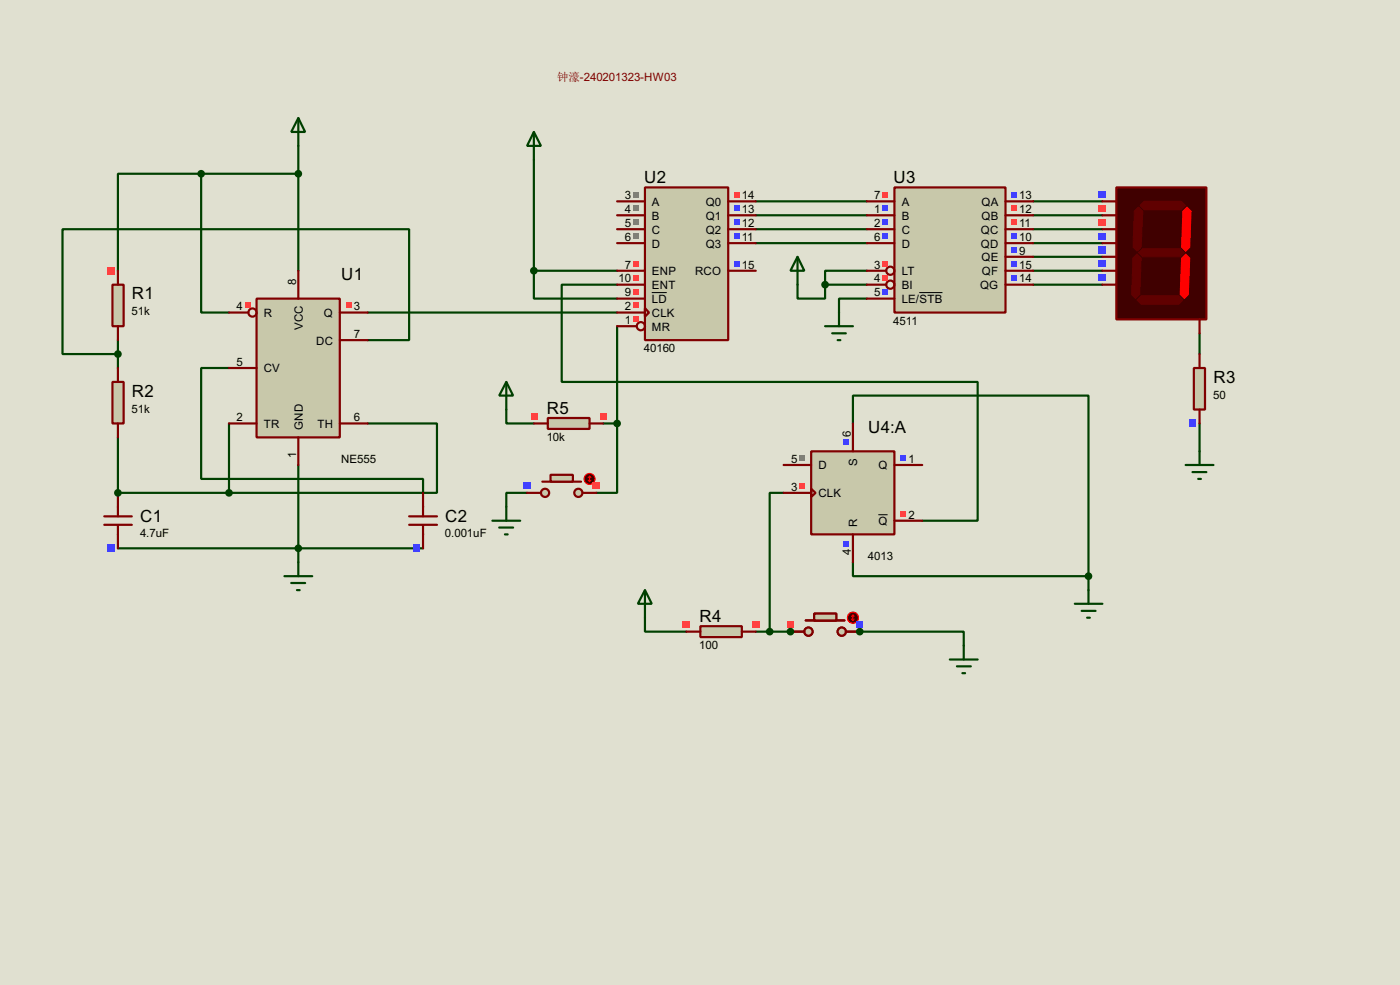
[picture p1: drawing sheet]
<svg xmlns="http://www.w3.org/2000/svg" width="256mm" height="180mm" viewBox="0 0 256 180" stroke-linecap="round" stroke-linejoin="round" font-family="sans-serif">
<path d="M0 0h256.5v180.3h-256.5z" fill="#e0e0d0"/>
<path d="M36.9 31.8v25.4h5.1M36.9 31.8h-15.3v17.8M36.9 31.8h17.8M54.7 26.7v22.9M21.6 62.3v5.1M42 67.4h-5.1v20.3h40.6v2.5M67.4 62.3h7.6v-20.3h-63.5v22.8h10.1M21.6 80.1v10.1M54.7 85.1v17.8M21.6 100.4h55.9" fill="none" stroke="#004000" stroke-width=".4"/>
<circle cx="21.6" cy="90.2" r=".2" fill="#004000"/>
<g fill="none" stroke="#004000" stroke-width=".4">
<path d="M97.8 29.3v20.3M138.5 36.9h20.3M138.5 39.4h20.3M67.4 57.2h45.7M97.8 49.6v5.1h15.3M97.8 49.6h15.3M113.1 52.1h-10.2v17.8h76.2v25.4h-10.1M138.5 42h20.3M138.5 44.5h20.3M146.1 52.1v2.6h5.1v-2.6M151.2 52.1h7.6M158.8 49.6h-7.6v2.5"/>
<path d="M158.8 54.7h-5.1v2.5M42 77.5v12.7M67.4 77.5h12.7v12.7h-38.1M156.3 77.5v-5.1h43.1v33.1M219.8 77.5v5.1M21.6 90.2h20.4M156.3 102.9v2.6h43.1M199.4 105.5v2.5"/>
</g>
<circle cx="157.5" cy="115.6" r=".2" fill="#004000"/>
<path d="M157.5 115.6h19.1v2.6" fill="none" stroke="#004000" stroke-width=".4"/>
<circle cx="144.8" cy="115.6" r=".2" fill="#004000"/>
<g fill="none" stroke="#004000" stroke-width=".4">
<path d="M189.3 36.9h12.7M189.3 39.4h12.7M113.1 59.7v17.8M189.3 42h12.7M189.3 44.5h12.7M189.3 47h12.7M189.3 49.6h12.7M189.3 52.1h12.7M92.8 75v2.5h5M110.5 77.5h2.6M113.1 77.5v12.7h-3.8M219.8 61v3.8"/>
<path d="M96.6 90.2h-3.8v2.6M143.6 90.2h-2.6v25.4M118.2 113.1v2.5h7.6M138.5 115.6h6.3"/>
</g>
<path d="M47 54.7h15.3v25.4h-15.3z" fill="#c8c8aa" stroke="#800000" stroke-width=".4"/>
<g fill="none" stroke="#800000" stroke-width=".4">
<path d="M42 57.2h3.5M54.7 49.6v5.1M62.3 57.2h5.1M42 77.5h5M42 67.4h5M62.3 62.3h5.1M62.3 77.5h5.1M54.7 80.1v5"/>
<circle cx="46.2" cy="57.2" r=".75"/>
</g>
<g fill="#ff4040">
<path d="M44.9 55.4h1v1h-1z"/>
<path d="M63.4 55.4h1v1h-1z"/>
</g>
<path d="M20.6 52.1h2.1v7.6h-2.1z" fill="#c8c8aa" stroke="#800000" stroke-width=".4"/>
<path d="M21.6 49.6v2.5M21.6 59.7v2.6" fill="none" stroke="#800000" stroke-width=".4"/>
<path d="M19.7 48.9h1.3v1.3h-1.3z" fill="#ff4040"/>
<path d="M20.6 69.9h2.1v7.6h-2.1z" fill="#c8c8aa" stroke="#800000" stroke-width=".4"/>
<path d="M21.6 67.4v2.5M21.6 77.5v2.6M19.1 94.5h5.1M19.1 96.1h5.1M21.6 90.2v4.3M21.6 96.1v4.3" fill="none" stroke="#800000" stroke-width=".4"/>
<g fill="#004000" stroke="#004000" stroke-width=".4">
<circle cx="21.6" cy="64.8" r=".5"/>
<circle cx="54.6" cy="31.8" r=".5"/>
<circle cx="36.8" cy="31.8" r=".5"/>
</g>
<path d="M54.7 21.6l1.2 2.6h-2.5zM54.7 21.6v5.1" fill="none" stroke="#004000" stroke-width=".4"/>
<path d="M19.7 99.7h1.3v1.3h-1.3z" fill="#4040ff"/>
<path d="M75 96.1h5.1M75 94.5h5.1M77.5 90.2v4.3M77.5 96.1v4.3" fill="none" stroke="#800000" stroke-width=".4"/>
<path d="M75.6 99.7h1.3v1.3h-1.3z" fill="#4040ff"/>
<path d="M52.1 105.5h5.1M53.4 106.7h2.5M54.4 108h.5M54.7 102.9v2.6" fill="none" stroke="#004000" stroke-width=".4"/>
<g fill="#004000" stroke="#004000" stroke-width=".4">
<circle cx="54.6" cy="100.4" r=".5"/>
<circle cx="21.6" cy="90.2" r=".5"/>
<circle cx="41.9" cy="90.2" r=".5"/>
</g>
<path d="M118.2 34.3h15.2v28h-15.2z" fill="#c8c8aa" stroke="#800000" stroke-width=".4"/>
<g fill="none" stroke="#800000" stroke-width=".4">
<path d="M113.1 36.9h5.1M113.1 39.4h5.1M133.4 36.9h5.1M133.4 39.4h5.1M113.1 42h5.1M113.1 44.5h5.1M113.1 49.6h5.1M113.1 52.1h5.1M113.1 54.7h5.1M113.1 57.2h5.1M113.1 59.7h3.5M118.2 56.4l.7 .8-.7 .8z"/>
<path d="M133.4 42h5.1M133.4 44.5h5.1M133.4 49.6h5.1"/>
<circle cx="117.4" cy="59.7" r=".75"/>
</g>
<path d="M119.4 53.6h2.8" fill="none" stroke="#000" stroke-width=".18"/>
<g fill="#808080">
<path d="M116 35.1h1v1h-1z"/>
<path d="M116 37.6h1v1.1h-1z"/>
<path d="M116 40.2h1v1h-1z"/>
<path d="M116 42.7h1v1h-1z"/>
</g>
<g fill="#ff4040">
<path d="M116 47.8h1v1h-1z"/>
<path d="M116 50.3h1v1.1h-1z"/>
<path d="M116 52.9h1v1h-1z"/>
<path d="M116 55.4h1v1h-1z"/>
<path d="M116 58h1v1h-1z"/>
<path d="M134.5 35.1h1.1v1h-1.1z"/>
</g>
<g fill="#4040ff">
<path d="M134.5 37.6h1.1v1.1h-1.1z"/>
<path d="M134.5 40.2h1.1v1h-1.1z"/>
<path d="M134.5 42.7h1.1v1h-1.1z"/>
<path d="M134.5 47.8h1.1v1h-1.1z"/>
</g>
<path d="M163.9 34.3h20.3v22.9h-20.3z" fill="#c8c8aa" stroke="#800000" stroke-width=".4"/>
<g fill="none" stroke="#800000" stroke-width=".4">
<path d="M158.8 36.9h5.1M158.8 39.4h5.1M184.2 36.9h5.1M184.2 39.4h5.1M158.8 42h5.1M158.8 44.5h5.1M158.8 49.6h3.6M158.8 52.1h3.6M158.8 54.7h5.1M184.2 42h5.1M184.2 44.5h5.1M184.2 49.6h5.1"/>
<path d="M184.2 52.1h5.1M184.2 47h5.1"/>
<circle cx="163.1" cy="52.1" r=".75"/>
<circle cx="163.1" cy="49.6" r=".75"/>
</g>
<path d="M168.4 53.6h4.3" fill="none" stroke="#000" stroke-width=".18"/>
<path d="M161.7 35.1h1v1h-1z" fill="#ff4040"/>
<g fill="#4040ff">
<path d="M161.7 37.6h1v1.1h-1z"/>
<path d="M161.7 40.2h1v1h-1z"/>
<path d="M161.7 42.7h1v1h-1z"/>
</g>
<g fill="#ff4040">
<path d="M161.7 47.8h1v1h-1z"/>
<path d="M161.7 50.3h1v1.1h-1z"/>
</g>
<g fill="#4040ff">
<path d="M161.7 52.9h1v1h-1z"/>
<path d="M185.3 35.1h1.1v1h-1.1z"/>
</g>
<g fill="#ff4040">
<path d="M185.3 37.6h1.1v1.1h-1.1z"/>
<path d="M185.3 40.2h1.1v1h-1.1z"/>
</g>
<g fill="#4040ff">
<path d="M185.3 42.7h1.1v1h-1.1z"/>
<path d="M185.3 45.3h1.1v1h-1.1z"/>
<path d="M185.3 47.8h1.1v1h-1.1z"/>
<path d="M185.3 50.3h1.1v1.1h-1.1z"/>
</g>
<path d="M97.8 24.2l1.3 2.5h-2.5zM97.8 24.2v5.1M146.1 47l1.3 2.6h-2.6zM146.1 47v5.1M151.2 59.7h5.1M153.7 57.2v2.5M152.5 61h2.5M153.5 62.3h.5" fill="none" stroke="#004000" stroke-width=".4"/>
<g fill="#004000" stroke="#004000" stroke-width=".4">
<circle cx="97.8" cy="49.6" r=".5"/>
<circle cx="151.1" cy="52.1" r=".5"/>
</g>
<path d="M148.6 82.6h15.3v15.2h-15.3z" fill="#c8c8aa" stroke="#800000" stroke-width=".4"/>
<path d="M156.3 77.5v5.1M143.6 85.1h5M143.6 90.2h5M148.6 89.5l.8 .7-.8 .8zM156.3 97.8v5.1M163.9 85.1h5.1M163.9 95.3h5.1" fill="none" stroke="#800000" stroke-width=".4"/>
<path d="M160.9 94.2h1.7" fill="none" stroke="#000" stroke-width=".18"/>
<path d="M146.5 83.4h1v1h-1z" fill="#808080"/>
<path d="M165 83.4h1v1h-1z" fill="#4040ff"/>
<g fill="#ff4040">
<path d="M146.5 88.4h1v1.1h-1z"/>
<path d="M165 93.5h1v1h-1z"/>
</g>
<g fill="#4040ff">
<path d="M154.5 99h1v1h-1z"/>
<path d="M154.5 80.4h1v1.1h-1z"/>
</g>
<path d="M196.9 110.5h5.1M198.2 111.8h2.5M199.2 113.1h.5M199.4 108v2.5" fill="none" stroke="#004000" stroke-width=".4"/>
<circle cx="199.4" cy="105.5" r=".5" fill="#004000" stroke="#004000" stroke-width=".4"/>
<path d="M218.7 67.4h2.1v7.6h-2.1z" fill="#c8c8aa" stroke="#800000" stroke-width=".4"/>
<path d="M219.8 64.8v2.6M219.8 75v2.5" fill="none" stroke="#800000" stroke-width=".4"/>
<path d="M217.9 76.9h1.2v1.3h-1.2z" fill="#4040ff"/>
<path d="M217.2 85.1h5.1M218.5 86.4h2.5M219.5 87.7h.5M219.8 82.6v2.5" fill="none" stroke="#004000" stroke-width=".4"/>
<path d="M128.3 114.6h7.6v2h-7.6z" fill="#c8c8aa" stroke="#800000" stroke-width=".4"/>
<path d="M125.8 115.6h2.5M135.9 115.6h2.6" fill="none" stroke="#800000" stroke-width=".4"/>
<g fill="#ff4040">
<path d="M125.1 113.7h1.3v1.3h-1.3z"/>
<path d="M137.8 113.7h1.3v1.3h-1.3z"/>
</g>
<g fill="#c8c8aa" stroke="#800000" stroke-width=".4">
<circle cx="154.2" cy="115.6" r=".75"/>
<circle cx="148.1" cy="115.6" r=".75"/>
</g>
<path d="M147.6 113.6h7.1" fill="none" stroke="#800000" stroke-width=".4"/>
<path d="M149.2 112.3h4v1.3h-4z" fill="#c8c8aa" stroke="#800000" stroke-width=".4"/>
<path d="M144.8 115.6h2.6M155 115.6h2.5" fill="none" stroke="#800000" stroke-width=".4"/>
<circle cx="156.2" cy="113.1" r="1" fill="#400000" stroke="#f00" stroke-width=".2"/>
<path d="M156 113.3l.3 .3M156.3 112.6v1M156.3 112.6l-.3 .2M156.3 112.6l.2 .2M156.5 113.3l-.2 .3" fill="none" stroke="#f00" stroke-width=".2"/>
<path d="M144.2 113.7h1.3v1.3h-1.3z" fill="#ff4040"/>
<path d="M156.9 113.7h1.3v1.3h-1.3z" fill="#4040ff"/>
<g fill="#c8c8aa" stroke="#800000" stroke-width=".4">
<circle cx="154.2" cy="115.6" r=".75"/>
<circle cx="148.1" cy="115.6" r=".75"/>
</g>
<path d="M147.6 113.6h7.1" fill="none" stroke="#800000" stroke-width=".4"/>
<path d="M149.2 112.3h4v1.3h-4z" fill="#c8c8aa" stroke="#800000" stroke-width=".4"/>
<path d="M144.8 115.6h2.6M155 115.6h2.5" fill="none" stroke="#800000" stroke-width=".4"/>
<circle cx="156.2" cy="113.1" r="1" fill="#400000" stroke="#f00" stroke-width=".2"/>
<path d="M156 113.3l.3 .3M156.3 112.6v1M156.3 112.6l-.3 .2M156.3 112.6l.2 .2M156.5 113.3l-.2 .3" fill="none" stroke="#f00" stroke-width=".2"/>
<path d="M144.2 113.7h1.3v1.3h-1.3z" fill="#ff4040"/>
<path d="M156.9 113.7h1.3v1.3h-1.3z" fill="#4040ff"/>
<path d="M118.2 108l1.2 2.5h-2.5zM118.2 108v5.1M176.6 118.2v2.5M174 120.7h5.1M175.3 122h2.6M176.3 123.2h.5" fill="none" stroke="#004000" stroke-width=".4"/>
<g fill="#004000" stroke="#004000" stroke-width=".4">
<circle cx="157.5" cy="115.6" r=".5"/>
<circle cx="144.8" cy="115.6" r=".5"/>
<circle cx="141" cy="115.6" r=".5"/>
</g>
<path d="M100.4 76.5h7.6v2h-7.6z" fill="#c8c8aa" stroke="#800000" stroke-width=".4"/>
<path d="M97.8 77.5h2.6M108 77.5h2.5" fill="none" stroke="#800000" stroke-width=".4"/>
<g fill="#ff4040">
<path d="M97.2 75.6h1.3v1.3h-1.3z"/>
<path d="M109.9 75.6h1.3v1.3h-1.3z"/>
</g>
<g fill="#c8c8aa" stroke="#800000" stroke-width=".4">
<circle cx="105.9" cy="90.2" r=".75"/>
<circle cx="99.8" cy="90.2" r=".75"/>
</g>
<path d="M99.4 88.2h7.1" fill="none" stroke="#800000" stroke-width=".4"/>
<path d="M100.9 86.9h4.1v1.3h-4.1z" fill="#c8c8aa" stroke="#800000" stroke-width=".4"/>
<path d="M96.6 90.2h2.5M106.7 90.2h2.6" fill="none" stroke="#800000" stroke-width=".4"/>
<circle cx="108" cy="87.7" r="1" fill="#400000" stroke="#f00" stroke-width=".2"/>
<path d="M107.8 87.9l.2 .3M108 87.2v1M108 87.2l-.2 .2M108 87.2l.3 .2M108.3 87.9l-.3 .3" fill="none" stroke="#f00" stroke-width=".2"/>
<path d="M95.9 88.3h1.3v1.3h-1.3z" fill="#4040ff"/>
<path d="M108.6 88.3h1.3v1.3h-1.3z" fill="#ff4040"/>
<circle cx="113" cy="77.5" r=".5" fill="#004000" stroke="#004000" stroke-width=".4"/>
<path d="M92.8 69.9l1.2 2.5h-2.5zM92.8 69.9v5.1M90.2 95.3h5.1M91.5 96.6h2.5M92.5 97.8h.5M92.8 92.8v2.5" fill="none" stroke="#004000" stroke-width=".4"/>
<path d="M204.5 34.3h16.5v24.2h-16.5z" fill="#400000" stroke="#800000" stroke-width=".4"/>
<g fill="#600000" stroke="#600000" stroke-width=".18">
<path d="M208.8 37.6l.8-.7h6.9l.7 .7-.7 .8h-6.9z" fill-rule="evenodd"/>
<path d="M208.3 54.9l.8-.7h6.9l.7 .7-.7 .8h-6.9z" fill-rule="evenodd"/>
<path d="M208.3 46.5l.8 .8-.3 6.6-.7 .8-.8-.8 .3-6.6z" fill-rule="evenodd"/>
<path d="M208.6 37.9l.8 .8-.3 6.6-.8 .7-.7-.7 .2-6.6z" fill-rule="evenodd"/>
<path d="M208.6 46.3l.8-.8h6.8l.8 .8-.8 .7h-6.8z" fill-rule="evenodd"/>
</g>
<g fill="#f00" stroke="#f00" stroke-width=".18">
<path d="M216.7 38.7l.8-.8 .7 .8-.2 6.6-.8 .7-.7-.7z" fill-rule="evenodd"/>
<path d="M216.5 47.3l.7-.8 .8 .8-.3 6.6-.7 .8-.8-.8z" fill-rule="evenodd"/>
</g>
<path d="M202 36.9h2.5M202 39.4h2.5M202 42h2.5M202 44.5h2.5M202 47h2.5M202 49.6h2.5M202 52.1h2.5M219.8 58.5v2.5" fill="none" stroke="#800000" stroke-width=".4"/>
<path d="M201.3 35h1.3v1.2h-1.3z" fill="#4040ff"/>
<g fill="#ff4040">
<path d="M201.3 37.5h1.3v1.3h-1.3z"/>
<path d="M201.3 40.1h1.3v1.2h-1.3z"/>
</g>
<g fill="#4040ff">
<path d="M201.3 42.6h1.3v1.3h-1.3z"/>
<path d="M201.3 45.1h1.3v1.3h-1.3z"/>
<path d="M201.3 47.7h1.3v1.2h-1.3z"/>
<path d="M201.3 50.2h1.3v1.3h-1.3z"/>
</g>
<g font-size="3.5">
<text x="118" y="33.5">U2</text>
<text x="163.7" y="33.5">U3</text>
<text x="62.5" y="51.3">U1</text>
<text x="24.2" y="54.8">R1</text>
<text x="222.3" y="70.1">R3</text>
<text x="24.2" y="72.6">R2</text>
<text x="100.2" y="75.7">R5</text>
<text x="159.1" y="79.3">U4:A</text>
<text x="25.7" y="95.5">C1</text>
<text x="81.6" y="95.5">C2</text>
<text x="128.2" y="113.8">R4</text>
</g>
<g font-size="2.4">
<text x="114.5" y="36.5">3</text>
<text x="114.5" y="39">4</text>
<text x="114.5" y="41.6">5</text>
<text x="119.4" y="37.7">A</text>
<text x="119.4" y="40.2">B</text>
<text x="129.3" y="37.7">Q0</text>
<text x="129.3" y="40.2">Q1</text>
<text x="135.9" y="36.5">14</text>
<text x="135.9" y="39">13</text>
<text x="135.9" y="41.6">12</text>
<text x="160.2" y="36.5">7</text>
<text x="160.2" y="39">1</text>
<text x="160.2" y="41.6">2</text>
<text x="165.2" y="37.7">A</text>
<text x="165.2" y="40.2">B</text>
<text x="179.8" y="37.7">QA</text>
<text x="179.8" y="40.2">QB</text>
<text x="186.7" y="36.5">13</text>
<text x="186.7" y="39">12</text>
<text x="186.7" y="41.6">11</text>
<text x="114.5" y="44.1">6</text>
<text x="119.4" y="42.7">C</text>
<text x="119.4" y="45.3">D</text>
<text x="129.3" y="42.7">Q2</text>
<text x="129.3" y="45.3">Q3</text>
<text x="135.9" y="44.1">11</text>
<text x="160.2" y="44.1">6</text>
<text x="165.2" y="42.7">C</text>
<text x="165.2" y="45.3">D</text>
<text x="179.7" y="42.7">QC</text>
<text x="179.7" y="45.3">QD</text>
<text x="179.8" y="47.8">QE</text>
<text x="186.7" y="44.1">10</text>
<text x="186.7" y="46.6">9</text>
<text x="54.2" y="52.1" transform="rotate(-90 54.2 52.1)">8</text>
<text x="113.3" y="51.7">10</text>
<text x="114.5" y="49.2">7</text>
<text x="119.4" y="50.4">ENP</text>
<text x="119.4" y="52.9">ENT</text>
<text x="127.3" y="50.4">RCO</text>
<text x="135.9" y="49.2">15</text>
<text x="160.2" y="49.2">3</text>
<text x="160.2" y="51.7">4</text>
<text x="165.2" y="50.4">LT</text>
<text x="165.2" y="52.9">BI</text>
<text x="179.5" y="52.9">QG</text>
<text x="179.9" y="50.4">QF</text>
<text x="186.7" y="49.2">15</text>
<text x="186.7" y="51.7">14</text>
<text x="24.1" y="57.7">51k</text>
<text x="43.4" y="56.8">4</text>
<text x="48.3" y="58">R</text>
<text x="59.3" y="58">Q</text>
<text x="64.8" y="56.8">3</text>
<text x="114.5" y="54.3">9</text>
<text x="114.5" y="56.8">2</text>
<text x="114.5" y="59.3">1</text>
<text x="119.4" y="55.4">LD</text>
<text x="119.4" y="58">CLK</text>
<text x="160.2" y="54.3">5</text>
<text x="163.7" y="59.4">4511</text>
<text x="165.2" y="55.4">LE/STB</text>
<text x="55.5" y="60.4" transform="rotate(-90 55.5 60.4)">VCC</text>
<text x="57.9" y="63.1">DC</text>
<text x="64.8" y="61.9">7</text>
<text x="118" y="64.5">40160</text>
<text x="119.4" y="60.5">MR</text>
<text x="43.4" y="67">5</text>
<text x="48.3" y="68.1">CV</text>
<text x="24.1" y="75.5">51k</text>
<text x="43.4" y="77.1">2</text>
<text x="64.8" y="77.1">6</text>
<text x="222.3" y="73">50</text>
<text x="48.3" y="78.3">TR</text>
<text x="54.2" y="83.8" transform="rotate(-90 54.2 83.8)">1</text>
<text x="55.5" y="78.7" transform="rotate(-90 55.5 78.7)">GND</text>
<text x="58.1" y="78.3">TH</text>
<text x="100.2" y="80.7">10k</text>
<text x="155.9" y="80.1" transform="rotate(-90 155.9 80.1)">6</text>
<text x="62.5" y="84.8">NE555</text>
<text x="145" y="84.7">5</text>
<text x="145" y="89.8">3</text>
<text x="149.9" y="85.9">D</text>
<text x="157.1" y="85.3" transform="rotate(-90 157.1 85.3)">S</text>
<text x="160.9" y="85.9">Q</text>
<text x="166.4" y="84.7">1</text>
<text x="149.9" y="91">CLK</text>
<text x="166.4" y="94.9">2</text>
<text x="25.7" y="98.4">4.7uF</text>
<text x="81.5" y="98.4">0.001uF</text>
<text x="155.9" y="101.5" transform="rotate(-90 155.9 101.5)">4</text>
<text x="157.1" y="96.5" transform="rotate(-90 157.1 96.5)">R</text>
<text x="160.9" y="96.1">Q</text>
<text x="159" y="102.6">4013</text>
<text x="128.1" y="118.8">100</text>
</g>
<text font-size="2.1" fill="#800000" x="102.1" y="14.8">钟濠-240201323-HW03</text>
</svg>
